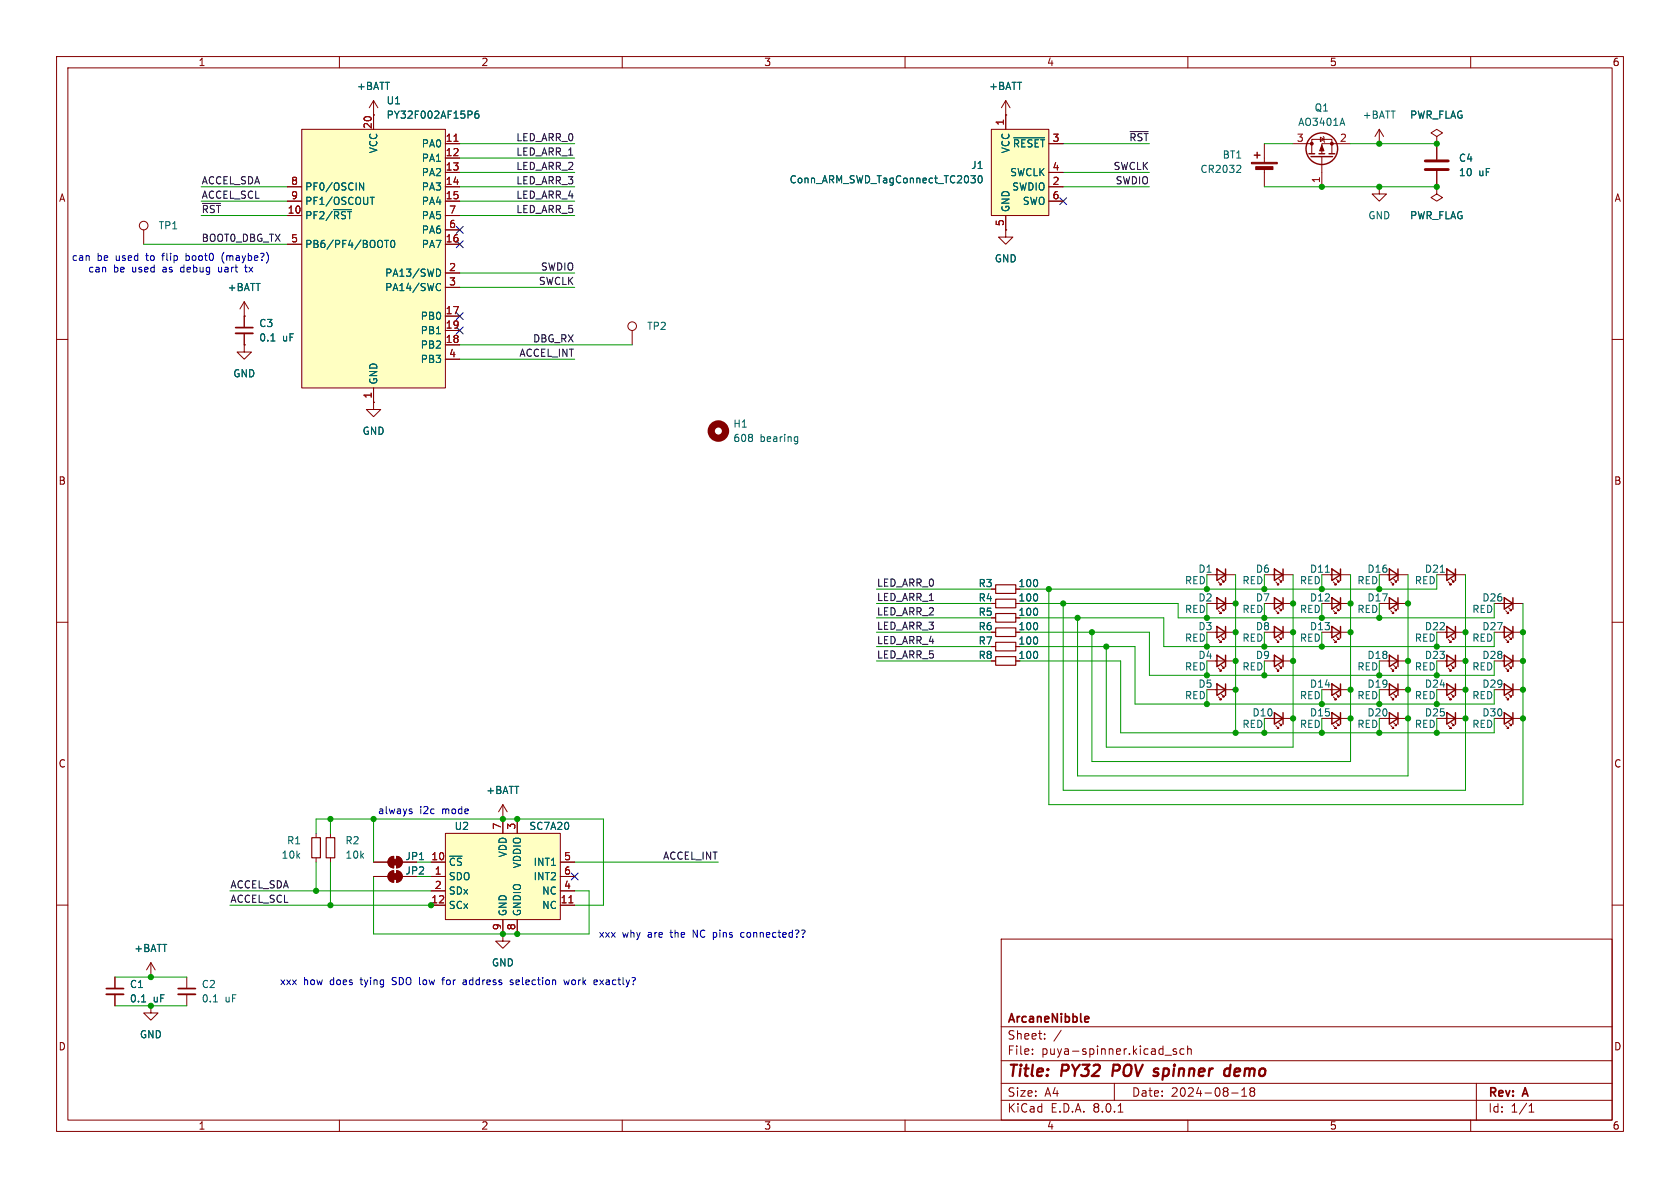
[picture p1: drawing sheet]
<svg xmlns="http://www.w3.org/2000/svg" width="297mm" height="210mm" viewBox="0 0 297 210" stroke-linecap="round" stroke-linejoin="round" font-family="sans-serif">
<g fill="none" stroke="#840000" stroke-width=".18">
<path d="M10 10h277v190h-277zM12 12h273v186h-273zM60 10v2M110 10v2M160 10v2M210 10v2M260 10v2M10 60h2M285 60h2M10 110h2M213.4 116.8h5M215.4 118.1l.5 .5h-.3h.3v-.2"/>
<path d="M215.9 117.6l.5 .5h-.2h.2v-.2M243.8 116.8h5.1M245.9 118.1l.5 .5h-.3h.3v-.2M246.4 117.6l.5 .5h-.3h.3v-.2M285 110h2M243.8 121.9h5.1M243.8 127h5.1M245.9 123.2l.5 .5h-.3h.3v-.3M245.9 128.3l.5 .5h-.3h.3v-.3M246.4 122.7l.5 .5h-.3h.3v-.3M246.4 127.8l.5 .5h-.3h.3v-.3M10 160h2"/>
<path d="M66 152.4h2.6M66 154.9h2.6M68.9 151.7l.7-.3v2a1.02 1.02 0 0 1-.9-.6 1.02 1.02 0 0 1 .2-1.1zM68.9 154.2l.7-.3v2.1a1.02 1.02 0 0 1-.9-.7 1.02 1.02 0 0 1 .2-1.1zM70.1 151.4a1.02 1.02 0 0 1 1 1 1.02 1.02 0 0 1-1 1zM70.1 153.9a1.02 1.02 0 0 1 1 1 1.02 1.02 0 0 1-1 1.1zM285 160h2M88.9 165.1v1.3h1.3l-1.3 1.2-1.3-1.2h1.3M88.9 165.1h.1M177 166h108v32h-108zM60 198v2M110 198v2"/>
<path d="M160 198v2M177 194.5h108M177 191.5h108M177 187.5h108M177 181.5h108M182.5 186.3v.1M182.5 185.5v.1M184.7 183.6v.1M184.7 182.8v.1M187.6 182.1l-1.3 2M197 191.5v3M197.7 196.6h.8"/>
<path d="M206 186.5h1.1M208 185.5l-.4-.1-.2 .2 .1 .2 .5 .2v.3h-.6M209.3 185.5l-.4-.1-.3 .3v.4l.1 .2h.6M210 184.9v1.5M210 185.5l.2-.1 .3 .1 .1 .9M210 198v2M217.7 193.2h1.2M219.5 193.8h.9M219.5 192.7l.5-.4v1.5M221.2 192.9l-.2 .3v.3l.2 .3 .5-.1 .1-.2-.1-.4-.2-.2M221.2 192.9l-.2-.2 .2-.4 .5 .1 .1 .2-.3 .3M221.2 192.9h.3"/>
<path d="M260 198v2M261 191.5v6.5M270.3 196.6h.9M270.3 195.5l.4-.4v1.5"/>
</g>
<path d="M196.9 188.2l-.3 2M216.9 188.9l.6 .1M217.3 190.1l-.6 .1M217.6 188.2l-.3 2" fill="none" stroke="#840000" stroke-width=".4"/>
<path d="M192 179.7l.4 .1 .1 .2-.7 .2M192.4 180.6l-.4 .1" fill="none" stroke="#840000" stroke-width=".3"/>
<path d="M215.1 115.8l1.6 1-1.6 1.1zM216.7 115.8v2.1M245.6 115.8l1.5 1-1.5 1.1zM247.1 115.8v2.1M245.6 120.9l1.5 1-1.5 1zM245.6 126l1.5 1-1.5 1zM247.1 120.9v2M247.1 126v2" fill="none" stroke="#840000" stroke-width=".25"/>
<g fill="#840000" stroke="#840000" stroke-width=".18">
<path d="M69.3 151.9h1.1v1h-1.1z"/>
<path d="M68.9 151.7l.7-.3v2a1.02 1.02 0 0 1-.9-.6 1.02 1.02 0 0 1 .2-1.1z"/>
<path d="M70.1 151.4a1.02 1.02 0 0 1 1 1 1.02 1.02 0 0 1-1 1z"/>
<path d="M69.3 154.4h1.1v1h-1.1z"/>
<path d="M68.9 154.2l.7-.3v2.1a1.02 1.02 0 0 1-.9-.7 1.02 1.02 0 0 1 .2-1.1z"/>
<path d="M70.1 153.9a1.02 1.02 0 0 1 1 1 1.02 1.02 0 0 1-1 1.1z"/>
</g>
<path d="M78.7 147.3h20.4v15.3h-20.4z" fill="#ffffc2"/>
<g fill="none" stroke="#840000" stroke-width=".18">
<path d="M177.8 17.8l-.8 1.3M177.8 17.8v2.5M177.8 17.8l.8 1.3M177.8 20.3h.1M177.8 40.6v1.3h1.3l-1.3 1.3-1.3-1.3h1.3M177.8 40.6h.1M175.3 106.7h.7M175.3 111.8h.7M175.3 116.8h.7M175.3 109.2h.7M175.3 114.3h.7M175.3 104.1h.7"/>
<path d="M213.4 106.7h5M213.4 111.8h5M213.4 101.6h5M215.4 108l.5 .5h-.3h.3v-.3M215.4 113l.5 .5h-.3h.3v-.2M215.4 102.9l.5 .5h-.3h.3v-.3M215.9 107.4l.5 .6h-.2h.2v-.3M215.9 112.5l.5 .5h-.2h.2v-.2M215.9 102.4l.5 .5h-.2h.2v-.3M223.5 106.7h5.1M223.5 111.8h5.1M223.5 101.6h5.1"/>
<path d="M223.5 116.8h5.1M225.6 118.1l.5 .5h-.3h.3v-.2M225.6 102.9l.5 .5h-.3h.3v-.3M225.6 108l.5 .5h-.3h.3v-.3M225.6 113l.5 .5h-.3h.3v-.2M226.1 117.6l.5 .5h-.3h.3v-.2M226.1 102.4l.5 .5h-.3h.3v-.3M226.1 107.4l.5 .6h-.3h.3v-.3M226.1 112.5l.5 .5h-.3h.3v-.2M233.7 106.7h5.1M233.7 111.8h5.1M233.7 101.6h5.1"/>
<path d="M235.7 108l.5 .5h-.2h.2v-.3M235.7 113l.5 .5h-.2h.2v-.2M235.7 102.9l.5 .5h-.2h.2v-.3M236.2 107.4l.5 .6h-.2h.2v-.3M236.2 112.5l.5 .5h-.2h.2v-.2M236.2 102.4l.5 .5h-.2h.2v-.3M243.8 106.7h5.1M243.8 101.6h5.1M245.9 108l.5 .5h-.3h.3v-.3M245.9 102.9l.5 .5h-.3h.3v-.3M246.4 107.4l.5 .6h-.3h.3v-.3M246.4 102.4l.5 .5h-.3h.3v-.3"/>
<path d="M254 127h5.1M256 128.3l.5 .5h-.2h.2v-.3M256.5 127.8l.5 .5h-.2h.2v-.3M55.9 147.3v.8M55.9 151.6v.8M58.4 147.3v.8M58.4 151.6v.8M76.2 154.9h2.5M76.2 152.4h2.5M76.2 157.5h2.5M78.7 147.3h20.4v15.3h-20.4zM88.9 144.8v2.5"/>
<path d="M91.4 144.8v2.5M99.1 154.9h2.5M99.1 152.4h2.5M99.1 157.5h2.5M20.3 172.7v2.1M20.3 175.8v2M26.7 172.7h.1M26.7 177.8v1.3h1.2l-1.2 1.2-1.3-1.2h1.3M26.7 170.2l-.8 1.3M26.7 170.2v2.5M26.7 170.2l.7 1.3M33 172.7v2.1"/>
<path d="M33 175.8v2M76.2 160h2.5M88.9 162.6v2.5M91.4 162.6v2.5M99.1 160h2.5"/>
</g>
<path d="M100.6 159.6h.7" fill="none" stroke="#a90000" stroke-width=".18"/>
<g fill="none" stroke="#840000" stroke-width=".25">
<path d="M215.1 105.7l1.6 1-1.6 1zM215.1 110.7l1.6 1.1-1.6 1zM215.1 100.6l1.6 1-1.6 1zM216.7 100.6v2M216.7 105.7v2M216.7 110.7v2.1M225.3 115.8l1.5 1-1.5 1.1zM225.3 100.6l1.5 1-1.5 1zM225.3 105.7l1.5 1-1.5 1zM225.3 110.7l1.5 1.1-1.5 1zM226.8 100.6v2M226.8 105.7v2"/>
<path d="M226.8 110.7v2.1M226.8 115.8v2.1M235.5 105.7l1.5 1-1.5 1zM235.5 110.7l1.5 1.1-1.5 1zM235.5 100.6l1.5 1-1.5 1zM237 100.6v2M237 105.7v2M237 110.7v2.1M245.6 105.7l1.5 1-1.5 1zM245.6 100.6l1.5 1-1.5 1zM247.1 100.6v2M247.1 105.7v2"/>
<path d="M255.8 126l1.5 1-1.5 1zM257.3 126v2"/>
</g>
<path d="M176 108.5h3.6v1.5h-3.6zM176 116.1h3.6v1.5h-3.6zM176 113.5h3.6v1.6h-3.6zM176 111h3.6v1.5h-3.6zM176 105.9h3.6v1.5h-3.6zM176 103.4h3.6v1.5h-3.6zM55.1 148.1h1.5v3.5h-1.5zM57.7 148.1h1.5v3.5h-1.5z" fill="none" stroke="#840000" stroke-width=".2"/>
<path d="M234.3 101.2h.7M25 177.1h.8M37.7 177.1h.8" fill="none" stroke="#006464" stroke-width=".18"/>
<path d="M18.8 175.8h3M31.5 175.8h3" fill="none" stroke="#840000" stroke-width=".33"/>
<path d="M18.8 174.8h3M31.5 174.8h3" fill="none" stroke="#840000" stroke-width=".3"/>
<path d="M175.3 22.9h10.1v15.2h-10.1z" fill="#ffffc2"/>
<g fill="none" stroke="#840000" stroke-width=".18">
<path d="M175.3 22.9h10.1v15.2h-10.1zM177.8 20.3v2.6M177.8 38.1v2.5M185.4 33h2.6M185.4 25.4h2.6M185.4 30.5h2.6M185.4 35.6h2.6M223.5 25.4v3.3M223.5 29.7v3.3M66 71.1v1.3h1.3l-1.3 1.3-1.2-1.3h1.2M66 71.1h.1M254 111.8h5.1"/>
<path d="M256 113l.5 .5h-.2h.2v-.2M256.5 112.5l.5 .5h-.2h.2v-.2M264.2 116.8h5M264.2 111.8h5M266.2 118.1l.5 .5h-.3h.3v-.2M266.2 113l.5 .5h-.3h.3v-.2M266.7 117.6l.5 .5h-.2h.2v-.2M266.7 112.5l.5 .5h-.2h.2v-.2M254 121.9h5.1M256 123.2l.5 .5h-.2h.2v-.3M256.5 122.7l.5 .5h-.2h.2v-.3M264.2 127h5"/>
<path d="M266.2 128.3l.5 .5h-.3h.3v-.3M266.7 127.8l.5 .5h-.2h.2v-.3"/>
</g>
<path d="M171.6 31.1h.8l-.4 .4 .4 .2v.4l-.2 .2h-.4M173 31.2l.2-.1a.68 .68 0 0 1 .5 .6 .68 .68 0 0 1-.5 .6l-.2-.1-.1-.4zM179.2 24.4h5.5M219.1 29.2l.3 .3-.1 .3-.7 .7h.8" fill="none" stroke="#006464" stroke-width=".18"/>
<path d="M221.7 27.4h1.1M222.2 26.9v1M255.8 110.7l1.5 1.1-1.5 1zM257.3 110.7v2.1M265.9 115.8l1.6 1-1.6 1.1zM265.9 110.7l1.6 1.1-1.6 1zM267.5 110.7v2.1M267.5 115.8v2.1M255.8 120.9l1.5 1-1.5 1zM257.3 120.9v2M265.9 126l1.6 1-1.6 1zM267.5 126v2" fill="none" stroke="#840000" stroke-width=".25"/>
<g fill="#840000" stroke="#840000" stroke-width=".18">
<path d="M221.2 28.7h4.6v.3h-4.6z"/>
<path d="M222 29.5h3v.5h-3z"/>
</g>
<path d="M53.3 22.9h25.4v45.7h-25.4z" fill="#ffffc2"/>
<g fill="none" stroke="#840000" stroke-width=".18">
<path d="M66 17.8v5.1M66 17.8l-.7 1.3M66 17.8l.8 1.3M50.8 38.1h2.5M50.8 33h2.5M50.8 35.6h2.5M53.3 22.9h25.4v45.7h-25.4zM66 20.3h.1M78.7 38.1h2.6M78.7 25.4h2.6M78.7 27.9h2.6M78.7 30.5h2.6"/>
<path d="M78.7 33h2.6M78.7 35.6h2.6M177.8 20.3h.1M177.8 20.3v2.6M177.8 38.1v2.5M185.4 25.4h2.6M185.4 30.5h2.6M185.4 33h2.6M185.4 35.6h2.6M228.6 25.4h3.3M231.9 27.2v-2.6h3.6v2.6M233.4 24.3l.7 .3-.7 .4z"/>
<path d="M233.7 27.7v5.3M233.9 24.1l.2 .2v.7l.1 .1M238.8 25.4h-5.1v1.8M243.8 33v1.3h1.3l-1.3 1.3-1.2-1.3h1.2M243.8 33h.1M243.8 25.4h.1M243.8 22.9l-.7 1.2M243.8 22.9v2.5M243.8 22.9l.8 1.2M254 33v1.3l1 .6-1 .7-1-.7 1-.6M254 33h.1M254 24.1l1-.6-1-.6-1 .6 1 .6v1.3"/>
<path d="M254 25.4h.1M254 25.4v2.8M254 30.2v2.8M25.4 40.6v2.6M43.2 55.9h.1M43.2 53.3l-.8 1.3M43.2 53.3v4.6M43.2 58.9v2.1M43.2 53.3l.7 1.3M50.8 43.2h2.5M78.7 43.2h2.6M78.7 55.9h2.6"/>
<path d="M78.7 58.4h2.6M78.7 48.3h2.6M78.7 50.8h2.6M78.7 40.6h2.6M111.8 58.4v2.6M177.8 40.6h.1M43.2 61v1.2h1.2l-1.2 1.3-1.3-1.3h1.3M43.2 61h.1M66 71.1h.1M66 68.6v2.5M78.7 61h2.6M78.7 63.5h2.6"/>
<path d="M175.3 106.7h.7M175.3 116.8h.7M175.3 104.1h.7M175.3 111.8h.7M175.3 114.3h.7M175.3 109.2h.7M254 116.8h5.1M254 101.6h5.1M256 118.1l.5 .5h-.2h.2v-.2M256 102.9l.5 .5h-.2h.2v-.3M256.5 117.6l.5 .5h-.2h.2v-.2M256.5 102.4l.5 .5h-.2h.2v-.3"/>
<path d="M264.2 106.7h5M266.2 108l.5 .5h-.3h.3v-.3M266.7 107.4l.5 .6h-.2h.2v-.3M213.4 121.9h5M215.4 123.2l.5 .5h-.3h.3v-.3M215.9 122.7l.5 .5h-.2h.2v-.3M223.5 127h5.1M225.6 128.3l.5 .5h-.3h.3v-.3M226.1 127.8l.5 .5h-.3h.3v-.3M233.7 121.9h5.1M233.7 127h5.1M235.7 128.3l.5 .5h-.2h.2v-.3"/>
<path d="M235.7 123.2l.5 .5h-.2h.2v-.3M236.2 127.8l.5 .5h-.2h.2v-.3M236.2 122.7l.5 .5h-.2h.2v-.3M264.2 121.9h5M266.2 123.2l.5 .5h-.3h.3v-.3M266.7 122.7l.5 .5h-.2h.2v-.3M66 154.9h2.6M66 152.4h2.6M76.2 154.9h2.5M76.2 152.4h2.5M76.2 157.5h2.5M88.9 144.8h.1"/>
<path d="M88.9 142.2l-.8 1.3M88.9 142.2v5.1M88.9 142.2l.8 1.3M91.4 144.8v2.5M99.1 154.9h2.5M99.1 152.4h2.5M99.1 157.5h2.5M20.3 172.7v2.1M20.3 175.8v2M26.7 172.7h.1M76.2 160h2.5M88.9 165.1h.1"/>
<path d="M88.9 162.6v2.5M91.4 162.6v2.5M99.1 160h2.5"/>
<circle cx="25.4" cy="39.9" r=".76"/>
<circle cx="111.8" cy="57.7" r=".76"/>
</g>
<g fill="none" stroke="#006464" stroke-width=".18">
<path d="M84.6 19.6l-.4 .1a.85 .85 0 0 0 0 1.2l.4-.1 .1-.4-.3-.3-.3 .1-.2 .2M59 37.1h3.2M63.6 32.3l.7 1.3v-1.3M65.4 34.9h.8M65.8 34.9v1.2M171.6 31.1h.8l-.4 .4 .4 .2v.4l-.2 .2h-.4M173 31.2l.2-.1a.68 .68 0 0 1 .5 .6 .68 .68 0 0 1-.5 .6l-.2-.1-.1-.4zM179.2 24.4h5.5M237.3 20.9l.4 1.3M68 42.5h.7M68.3 42.5v1.3M69.2 42.6l.2-.1a.68 .68 0 0 1 .4 .6 .68 .68 0 0 1-.4 .7l-.2-.2-.1-.3z"/>
<path d="M77.3 50.2l.3-.1 .3 .1M77.5 47.6a.68 .68 0 0 1 .4 .6 .68 .68 0 0 1-.4 .6M77.9 51.3l-.3 .1-.3-.1M47.9 60.3h.7M140.7 77.2l.3 .1M141 77.2v1l-.1 .2-.3 .1M141 78h-.3M254.6 101.2h.7M25 177.1h.8"/>
</g>
<path d="M80.3 25h.7M100.6 159.6h.7" fill="none" stroke="#a90000" stroke-width=".18"/>
<g fill="none" stroke="#840000" stroke-width=".25">
<path d="M231.4 27.2h1M231.8 27.7h3.8M233.2 27.2h1M234.9 27.2h1.1M255.8 115.8l1.5 1-1.5 1.1zM255.8 100.6l1.5 1-1.5 1zM257.3 100.6v2M257.3 115.8v2.1M265.9 105.7l1.6 1-1.6 1zM267.5 105.7v2M215.1 120.9l1.6 1-1.6 1zM216.7 120.9v2"/>
<path d="M225.3 126l1.5 1-1.5 1zM226.8 126v2M235.5 126l1.5 1-1.5 1zM235.5 120.9l1.5 1-1.5 1zM237 120.9v2M237 126v2M265.9 120.9l1.6 1-1.6 1zM267.5 120.9v2"/>
<circle cx="233.7" cy="26.3" r="2.79"/>
</g>
<path d="M252 30h4M252 28.4h4" fill="none" stroke="#840000" stroke-width=".51"/>
<path d="M41.7 58.9h3" fill="none" stroke="#840000" stroke-width=".33"/>
<path d="M41.7 57.9h3" fill="none" stroke="#840000" stroke-width=".3"/>
<circle cx="127" cy="76.2" r="1.27" fill="none" stroke="#840000" stroke-width="1.3"/>
<g fill="#840000" stroke="#840000" stroke-width=".18">
<path d="M233.7 25.7l.4 1h-.8z"/>
<circle cx="235.5" cy="25.4" r=".25"/>
<circle cx="231.9" cy="25.4" r=".25"/>
</g>
<path d="M35.8 36h3.2M199.8 23.3h3.2" fill="none" stroke="#0f0f0f" stroke-width=".18"/>
<g fill="none" stroke="#0000c2" stroke-width=".18">
<path d="M32.9 44.8v1.2M32.9 46h.1M33 45.2l-.1 .1M38.6 47.2v.7l.2 .2M39.6 44.6a1.46 1.46 0 0 0 0 1.9M43.4 46.8v1.1l.3 .2M72.5 143.4l.3 .1 .1 .2-.2 .1h-.2M72.5 143l.3 .1M78.1 173.2h.5M78.6 172.8l-.3 .2v1.1M81.9 173.3h.5M82.4 173.5l-.4 .1-.2 .2 .2 .3 .4-.1"/>
<path d="M90.7 173.3l-.3-.1-.2 .2v.2l.5 .1v.3h-.5M99.7 173.2l.2 .9 .3-.6 .2 .6 .3-.9M105.5 173.3l.1 .2-.6 .1M106 173.2l.7 .9M106.7 173.2l-.7 .9M131.4 164.8l-.3 .1-.2 .2 .1 .5 .4 .1"/>
</g>
<g fill="none" stroke="#009600" stroke-width=".18">
<path d="M35.6 33h15.2M35.6 35.6h15.2M35.6 38.1h15.2M81.3 25.4h20.3M81.3 33h20.3M81.3 27.9h20.3M81.3 30.5h20.3M81.3 35.6h20.3M81.3 38.1h20.3M188 25.4h15.2M188 33h15.2M188 30.5h15.2"/>
<path d="M223.5 25.4h5.1M223.5 33h30.5M238.8 25.4h15.2M25.4 43.2h25.4M81.3 50.8h20.3M81.3 48.3h20.3M81.3 61h30.5M81.3 63.5h20.3M154.9 114.3h20.4M154.9 109.2h20.4M154.9 104.1h20.4M154.9 111.8h20.4"/>
<path d="M154.9 116.8h20.4M154.9 106.7h20.4M180.3 116.8h17.8v12.7h66.1v-2.5M180.3 111.8h22.9v7.6h61v-2.6M180.3 106.7h28v2.5h55.9v-2.5M180.3 109.2h25.4v5.1h58.5v-2.5M180.3 114.3h20.4v10.2h63.5v-2.6M185.4 104.1v38.1h83.8v-35.5M213.4 101.6v2.5M213.4 106.7v2.5M213.4 111.8v2.5M213.4 116.8v2.6"/>
<path d="M218.4 101.6v27.9M223.5 101.6v2.5M223.5 106.7v2.5M223.5 111.8v2.5M223.5 116.8v2.6M228.6 101.6v30.5h-33v-17.8M233.7 101.6v2.5M233.7 106.7v2.5M233.7 111.8v2.5M238.8 101.6v33h-45.8v-22.8M243.8 101.6v2.5M243.8 106.7v2.5"/>
<path d="M243.8 116.8v2.6M248.9 101.6v35.6h-58.4v-28M254 101.6v2.5h-73.7M254 111.8v2.5M254 116.8v2.6M259.1 101.6v38.1h-71.1v-33M213.4 121.9v2.6M223.5 127v2.5M233.7 121.9v2.6M233.7 127v2.5M243.8 121.9v2.6M243.8 127v2.5"/>
<path d="M254 121.9v2.6M254 127v2.5M40.6 157.5h35.6M55.9 147.3v-2.5h50.8v15.2h-5.1M55.9 152.4v5.1M58.4 144.8v2.5M58.4 152.4v7.6M66 154.9v10.2h38.1v-7.6h-2.5M66 144.8v7.6M73.7 152.4h2.5M73.7 154.9h2.5M101.6 152.4h25.4"/>
<path d="M20.3 172.7h12.7M20.3 177.8h12.7M40.6 160h35.6"/>
</g>
<path d="M187.4 35l1.2 1.2M188.6 35l-1.2 1.2M80.7 42.6l1.2 1.2M80.7 40l1.2 1.2M80.7 55.3l1.2 1.2M80.7 57.8l1.2 1.2M81.9 42.6l-1.2 1.2M81.9 40l-1.2 1.2M81.9 55.3l-1.2 1.2M81.9 57.8l-1.2 1.2M101 154.3l1.2 1.2M102.2 154.3l-1.2 1.2" fill="none" stroke="#000084" stroke-width=".18"/>
<g fill="#009600" stroke="#009600" stroke-width=".18">
<circle cx="243.8" cy="124.5" r=".46"/>
<circle cx="243.8" cy="119.4" r=".46"/>
<circle cx="243.8" cy="129.5" r=".46"/>
<circle cx="228.6" cy="116.8" r=".46"/>
<circle cx="233.7" cy="104.1" r=".46"/>
<circle cx="218.4" cy="116.8" r=".46"/>
<circle cx="218.4" cy="111.8" r=".46"/>
<circle cx="213.4" cy="119.4" r=".46"/>
<circle cx="218.4" cy="106.7" r=".46"/>
<circle cx="213.4" cy="109.2" r=".46"/>
<circle cx="185.4" cy="104.1" r=".46"/>
<circle cx="188" cy="106.7" r=".46"/>
<circle cx="213.4" cy="104.1" r=".46"/>
<circle cx="193" cy="111.8" r=".46"/>
<circle cx="195.6" cy="114.3" r=".46"/>
<circle cx="190.5" cy="109.2" r=".46"/>
<circle cx="259.1" cy="111.8" r=".46"/>
<circle cx="233.7" cy="114.3" r=".46"/>
<circle cx="238.8" cy="111.8" r=".46"/>
<circle cx="233.7" cy="109.2" r=".46"/>
<circle cx="238.8" cy="106.7" r=".46"/>
<circle cx="243.8" cy="33" r=".46"/>
<circle cx="254" cy="33" r=".46"/>
<circle cx="228.6" cy="111.8" r=".46"/>
<circle cx="228.6" cy="106.7" r=".46"/>
<circle cx="233.7" cy="33" r=".46"/>
<circle cx="243.8" cy="109.2" r=".46"/>
<circle cx="248.9" cy="106.7" r=".46"/>
<circle cx="243.8" cy="104.1" r=".46"/>
<circle cx="243.8" cy="25.4" r=".46"/>
<circle cx="254" cy="25.4" r=".46"/>
<circle cx="223.5" cy="114.3" r=".46"/>
<circle cx="223.5" cy="109.2" r=".46"/>
<circle cx="223.5" cy="119.4" r=".46"/>
<circle cx="248.9" cy="127" r=".46"/>
<circle cx="269.2" cy="121.9" r=".46"/>
<circle cx="269.2" cy="127" r=".46"/>
<circle cx="254" cy="129.5" r=".46"/>
<circle cx="259.1" cy="127" r=".46"/>
<circle cx="259.1" cy="121.9" r=".46"/>
<circle cx="254" cy="124.5" r=".46"/>
<circle cx="248.9" cy="121.9" r=".46"/>
<circle cx="259.1" cy="116.8" r=".46"/>
<circle cx="254" cy="114.3" r=".46"/>
<circle cx="254" cy="119.4" r=".46"/>
<circle cx="248.9" cy="116.8" r=".46"/>
<circle cx="269.2" cy="116.8" r=".46"/>
<circle cx="269.2" cy="111.8" r=".46"/>
<circle cx="233.7" cy="129.5" r=".46"/>
<circle cx="228.6" cy="127" r=".46"/>
<circle cx="223.5" cy="129.5" r=".46"/>
<circle cx="238.8" cy="127" r=".46"/>
<circle cx="233.7" cy="124.5" r=".46"/>
<circle cx="238.8" cy="121.9" r=".46"/>
<circle cx="218.4" cy="121.9" r=".46"/>
<circle cx="218.4" cy="129.5" r=".46"/>
<circle cx="91.4" cy="165.1" r=".46"/>
<circle cx="88.9" cy="144.8" r=".46"/>
<circle cx="91.4" cy="144.8" r=".46"/>
<circle cx="213.4" cy="124.5" r=".46"/>
<circle cx="213.4" cy="114.3" r=".46"/>
<circle cx="223.5" cy="104.1" r=".46"/>
<circle cx="58.4" cy="160" r=".46"/>
<circle cx="55.9" cy="157.5" r=".46"/>
<circle cx="26.7" cy="177.8" r=".46"/>
<circle cx="26.7" cy="172.7" r=".46"/>
<circle cx="58.4" cy="144.8" r=".46"/>
<circle cx="66" cy="144.8" r=".46"/>
<circle cx="76.2" cy="160" r=".46"/>
<circle cx="88.9" cy="165.1" r=".46"/>
</g>
<g font-size="2.8" fill="#840000">
<text x="178" y="190.9">Title:</text>
<text x="187.7" y="190.9">PY32</text>
<text x="197.5" y="190.9">POV spinner</text>
<text x="218.9" y="190.9">demo</text>
</g>
<g font-size="2.1" fill="#840000">
<text x="178" y="184">Sheet:</text>
<text x="178" y="181.2">ArcaneNibble</text>
<text x="178" y="186.7">File:</text>
<text x="184.1" y="186.7">puya-spinner.kicad_sch</text>
<text x="178" y="196.9">KiCad</text>
<text x="178" y="194.1">Size:</text>
<text x="184.7" y="194.1">A4</text>
<text x="185.7" y="196.9">E.D.A.</text>
<text x="193.3" y="196.9">8.0.1</text>
<text x="200" y="194.1">Date:</text>
<text x="207" y="194.1">2024-08-18</text>
<text x="263" y="194.3">Rev:</text>
<text x="263" y="196.9">Id:</text>
<text x="267.1" y="196.9">1/1</text>
<text x="269.4" y="194.3">A</text>
</g>
<g font-size="1.8" fill="#840000">
<text x="35" y="11.9">1</text>
<text x="85" y="11.9">2</text>
<text x="135" y="11.9">3</text>
<text x="185" y="11.9">4</text>
<text x="235" y="11.9">5</text>
<text x="285" y="11.9">6</text>
<text x="10.3" y="35.9">A</text>
<text x="285.3" y="35.9">A</text>
<text x="10.3" y="85.9">B</text>
<text x="285.3" y="85.9">B</text>
<text x="179.9" y="106.5">100</text>
<text x="179.9" y="104">100</text>
<text x="179.9" y="109.1">100</text>
<text x="179.9" y="111.6">100</text>
<text x="179.9" y="116.7">100</text>
<text x="179.9" y="114.1">100</text>
<text x="10.3" y="135.9">C</text>
<text x="285.3" y="135.9">C</text>
<text x="71.6" y="152.2">JP1</text>
<text x="71.6" y="154.8">JP2</text>
<text x="10.3" y="185.9">D</text>
<text x="285.3" y="185.9">D</text>
<text x="35" y="199.9">1</text>
<text x="85" y="199.9">2</text>
<text x="135" y="199.9">3</text>
<text x="185" y="199.9">4</text>
<text x="235" y="199.9">5</text>
<text x="285" y="199.9">6</text>
</g>
<g font-size="1.8" fill="#006464">
<text x="63" y="16.1">+BATT</text>
<text x="174.8" y="16.1">+BATT</text>
<text x="68.2" y="18.6">U1</text>
<text x="68.2" y="21.2">PY32F002AF15P6</text>
<text x="229.4" y="22.5">AO3401A</text>
<text x="232.3" y="19.9">Q1</text>
<text x="240.8" y="21.2">+BATT</text>
<text x="249.2" y="21.2">PWR_FLAG</text>
<text x="66.9" y="27.2" transform="rotate(-90 66.9 27.2)">VCC</text>
<text x="74.5" y="26.3">PA0</text>
<text x="74.5" y="28.8">PA1</text>
<text x="178.7" y="27.2" transform="rotate(-90 178.7 27.2)">VCC</text>
<text x="179" y="26.3">~{RESET}</text>
<text x="216.1" y="28.2">BT1</text>
<text x="257.8" y="28.8">C4</text>
<text x="53.8" y="33.9">PF0/OSCIN</text>
<text x="74.5" y="31.3">PA2</text>
<text x="74.5" y="33.9">PA3</text>
<text x="139.5" y="32.6">Conn_ARM_SWD_TagConnect_TC2030</text>
<text x="171.6" y="30.1">J1</text>
<text x="178.5" y="31.3">SWCLK</text>
<text x="178.8" y="33.9">SWDIO</text>
<text x="212.1" y="30.8">CR2032</text>
<text x="257.8" y="31.3">10</text>
<text x="261.4" y="31.3">uF</text>
<text x="27.9" y="40.7">TP1</text>
<text x="53.8" y="39">PF2/~{RST}</text>
<text x="53.8" y="36.4">PF1/OSCOUT</text>
<text x="74.5" y="36.4">PA4</text>
<text x="74.5" y="41.5">PA6</text>
<text x="74.5" y="39">PA5</text>
<text x="178.7" y="37.6" transform="rotate(-90 178.7 37.6)">GND</text>
<text x="180.7" y="36.4">SWO</text>
<text x="241.8" y="39">GND</text>
<text x="249.2" y="39">PWR_FLAG</text>
<text x="53.8" y="44">PB6/PF4/BOOT0</text>
<text x="74.5" y="44">PA7</text>
<text x="175.8" y="46.6">GND</text>
<text x="40.1" y="51.7">+BATT</text>
<text x="68" y="49.1">PA13/SWD</text>
<text x="68" y="51.7">PA14/SWC</text>
<text x="45.7" y="58">C3</text>
<text x="74.3" y="56.7">PB0</text>
<text x="74.3" y="59.3">PB1</text>
<text x="114.3" y="58.5">TP2</text>
<text x="45.7" y="60.6">0.1</text>
<text x="49.9" y="60.6">uF</text>
<text x="74.3" y="61.8">PB2</text>
<text x="74.3" y="64.4">PB3</text>
<text x="41.1" y="66.9">GND</text>
<text x="66.9" y="68.1" transform="rotate(-90 66.9 68.1)">GND</text>
<text x="64" y="77.1">GND</text>
<text x="129.5" y="75.8">H1</text>
<text x="129.5" y="78.3">608</text>
<text x="134.3" y="78.3">bearing</text>
<text x="211.8" y="101.4">D1</text>
<text x="221.9" y="101.4">D6</text>
<text x="231.5" y="101.4">D11</text>
<text x="241.6" y="101.4">D16</text>
<text x="251.8" y="101.4">D21</text>
<text x="172.9" y="106.5">R4</text>
<text x="172.9" y="104">R3</text>
<text x="209.4" y="103.5">RED</text>
<text x="211.8" y="106.5">D2</text>
<text x="219.5" y="103.5">RED</text>
<text x="221.9" y="106.5">D7</text>
<text x="229.7" y="103.5">RED</text>
<text x="231.5" y="106.5">D12</text>
<text x="239.9" y="103.5">RED</text>
<text x="241.6" y="106.5">D17</text>
<text x="250" y="103.5">RED</text>
<text x="262" y="106.5">D26</text>
<text x="172.9" y="109.1">R5</text>
<text x="172.9" y="111.6">R6</text>
<text x="209.4" y="108.6">RED</text>
<text x="209.4" y="113.6">RED</text>
<text x="211.8" y="111.6">D3</text>
<text x="219.5" y="108.6">RED</text>
<text x="219.5" y="113.6">RED</text>
<text x="221.9" y="111.6">D8</text>
<text x="229.7" y="108.6">RED</text>
<text x="229.7" y="113.6">RED</text>
<text x="231.5" y="111.6">D13</text>
<text x="239.9" y="108.6">RED</text>
<text x="250" y="113.6">RED</text>
<text x="251.8" y="111.6">D22</text>
<text x="260.2" y="113.6">RED</text>
<text x="260.2" y="108.6">RED</text>
<text x="262" y="111.6">D27</text>
<text x="172.9" y="116.7">R8</text>
<text x="172.9" y="114.1">R7</text>
<text x="209.4" y="118.7">RED</text>
<text x="211.8" y="116.7">D4</text>
<text x="219.5" y="118.7">RED</text>
<text x="221.9" y="116.7">D9</text>
<text x="239.9" y="118.7">RED</text>
<text x="241.6" y="116.7">D18</text>
<text x="250" y="118.7">RED</text>
<text x="251.8" y="116.7">D23</text>
<text x="260.2" y="118.7">RED</text>
<text x="262" y="116.7">D28</text>
<text x="209.4" y="123.8">RED</text>
<text x="211.8" y="121.8">D5</text>
<text x="229.7" y="123.8">RED</text>
<text x="231.5" y="121.8">D14</text>
<text x="239.9" y="123.8">RED</text>
<text x="241.6" y="121.8">D19</text>
<text x="250" y="123.8">RED</text>
<text x="251.8" y="121.8">D24</text>
<text x="260.2" y="123.8">RED</text>
<text x="262" y="121.8">D29</text>
<text x="219.5" y="128.9">RED</text>
<text x="221.3" y="126.8">D10</text>
<text x="229.7" y="128.9">RED</text>
<text x="231.5" y="126.8">D15</text>
<text x="239.9" y="128.9">RED</text>
<text x="241.6" y="126.8">D20</text>
<text x="250" y="128.9">RED</text>
<text x="251.8" y="126.8">D25</text>
<text x="260.2" y="128.9">RED</text>
<text x="262" y="126.8">D30</text>
<text x="85.9" y="140.6">+BATT</text>
<text x="50.6" y="149.5">R1</text>
<text x="61" y="149.5">R2</text>
<text x="80.3" y="146.9">U2</text>
<text x="93.5" y="146.9">SC7A20</text>
<text x="49.7" y="152">10k</text>
<text x="61" y="152">10k</text>
<text x="79.2" y="155.8">SDO</text>
<text x="79.2" y="153.3">~{CS}</text>
<text x="89.8" y="151.7" transform="rotate(-90 89.8 151.7)">VDD</text>
<text x="92.3" y="153.6" transform="rotate(-90 92.3 153.6)">VDDIO</text>
<text x="94.2" y="153.3">INT1</text>
<text x="94.2" y="155.8">INT2</text>
<text x="79.2" y="160.9">SCx</text>
<text x="79.2" y="158.3">SDx</text>
<text x="95.7" y="160.9">NC</text>
<text x="95.7" y="158.3">NC</text>
<text x="89.8" y="162.1" transform="rotate(-90 89.8 162.1)">GND</text>
<text x="92.3" y="162.1" transform="rotate(-90 92.3 162.1)">GNDIO</text>
<text x="23.6" y="168.5">+BATT</text>
<text x="86.9" y="171">GND</text>
<text x="22.9" y="174.9">C1</text>
<text x="22.9" y="177.4">0.1</text>
<text x="27.1" y="177.4">uF</text>
<text x="35.6" y="174.9">C2</text>
<text x="35.6" y="177.4">0.1</text>
<text x="39.8" y="177.4">uF</text>
<text x="24.6" y="183.7">GND</text>
</g>
<g font-size="1.8" fill="#a90000">
<text x="65.8" y="22.9" transform="rotate(-90 65.8 22.9)">20</text>
<text x="177.5" y="22.3" transform="rotate(-90 177.5 22.3)">1</text>
<text x="78.7" y="25.1">11</text>
<text x="78.7" y="27.7">12</text>
<text x="186" y="25.1">3</text>
<text x="229.2" y="25.1">3</text>
<text x="236.8" y="25.1">2</text>
<text x="51.4" y="32.8">8</text>
<text x="51.4" y="35.3">9</text>
<text x="78.7" y="30.2">13</text>
<text x="78.7" y="32.8">14</text>
<text x="78.7" y="35.3">15</text>
<text x="186" y="32.8">2</text>
<text x="186" y="30.2">4</text>
<text x="186" y="35.3">6</text>
<text x="233.4" y="32.5" transform="rotate(-90 233.4 32.5)">1</text>
<text x="50.8" y="37.8">10</text>
<text x="79.3" y="40.4">6</text>
<text x="79.3" y="37.8">7</text>
<text x="177.5" y="40.1" transform="rotate(-90 177.5 40.1)">5</text>
<text x="51.4" y="42.9">5</text>
<text x="78.7" y="42.9">16</text>
<text x="79.3" y="48">2</text>
<text x="79.3" y="50.5">3</text>
<text x="78.7" y="55.6">17</text>
<text x="78.7" y="58.2">19</text>
<text x="78.7" y="60.7">18</text>
<text x="79.3" y="63.2">4</text>
<text x="65.8" y="70.6" transform="rotate(-90 65.8 70.6)">1</text>
<text x="88.6" y="146.8" transform="rotate(-90 88.6 146.8)">7</text>
<text x="91.2" y="146.8" transform="rotate(-90 91.2 146.8)">3</text>
<text x="76.2" y="152.1">10</text>
<text x="76.8" y="154.7">1</text>
<text x="99.6" y="152.1">5</text>
<text x="99.6" y="154.7">6</text>
<text x="76.2" y="159.8">12</text>
<text x="76.8" y="157.2">2</text>
<text x="99" y="159.8">11</text>
<text x="99.6" y="157.2">4</text>
<text x="88.6" y="164.5" transform="rotate(-90 88.6 164.5)">9</text>
<text x="91.2" y="164.5" transform="rotate(-90 91.2 164.5)">8</text>
</g>
<g font-size="1.8" fill="#0f0f0f">
<text x="91.2" y="25.1">LED_ARR_0</text>
<text x="91.2" y="27.6">LED_ARR_1</text>
<text x="199.5" y="25.1">~{RST}</text>
<text x="35.6" y="35.2">ACCEL_SCL</text>
<text x="35.6" y="32.7">ACCEL_SDA</text>
<text x="91.2" y="35.2">LED_ARR_4</text>
<text x="91.2" y="32.7">LED_ARR_3</text>
<text x="91.2" y="30.1">LED_ARR_2</text>
<text x="196.8" y="30.1">SWCLK</text>
<text x="197.1" y="32.7">SWDIO</text>
<text x="35.6" y="37.8">~{RST}</text>
<text x="91.2" y="37.8">LED_ARR_5</text>
<text x="35.6" y="42.8">BOOT0_DBG_TX</text>
<text x="95.5" y="47.9">SWDIO</text>
<text x="95.2" y="50.5">SWCLK</text>
<text x="91.7" y="63.2">ACCEL_INT</text>
<text x="94.1" y="60.6">DBG_RX</text>
<text x="154.9" y="106.3">LED_ARR_1</text>
<text x="154.9" y="103.8">LED_ARR_0</text>
<text x="154.9" y="111.4">LED_ARR_3</text>
<text x="154.9" y="108.9">LED_ARR_2</text>
<text x="154.9" y="114">LED_ARR_4</text>
<text x="154.9" y="116.5">LED_ARR_5</text>
<text x="117.1" y="152.1">ACCEL_INT</text>
<text x="40.6" y="157.1">ACCEL_SDA</text>
<text x="40.6" y="159.7">ACCEL_SCL</text>
</g>
<g font-size="1.8" fill="#0000c2">
<text x="12.6" y="46.3">can</text>
<text x="17.1" y="46.3">be</text>
<text x="20.6" y="46.3">used</text>
<text x="26.1" y="46.3">to</text>
<text x="29.2" y="46.3">flip</text>
<text x="33.5" y="46.3">boot0</text>
<text x="40.1" y="46.3">(maybe?)</text>
<text x="15.5" y="48.4">can</text>
<text x="20" y="48.4">be</text>
<text x="23.5" y="48.4">used</text>
<text x="29" y="48.4">as</text>
<text x="32.4" y="48.4">debug</text>
<text x="39.2" y="48.4">uart</text>
<text x="44.2" y="48.4">tx</text>
<text x="66.7" y="144.1">always</text>
<text x="74.2" y="144.1">i2c</text>
<text x="78.3" y="144.1">mode</text>
<text x="105.8" y="166">xxx</text>
<text x="110" y="166">why</text>
<text x="114.6" y="166">are</text>
<text x="118.8" y="166">the</text>
<text x="123" y="166">NC pins</text>
<text x="131.8" y="166">connected??</text>
<text x="49.4" y="174.3">xxx</text>
<text x="53.6" y="174.3">how</text>
<text x="58.4" y="174.3">does</text>
<text x="64" y="174.3">tying</text>
<text x="69.8" y="174.3">SDO low</text>
<text x="79.1" y="174.3">for</text>
<text x="82.9" y="174.3">address</text>
<text x="91.5" y="174.3">selection</text>
<text x="101.2" y="174.3">work</text>
<text x="106.7" y="174.3">exactly?</text>
</g>
</svg>
